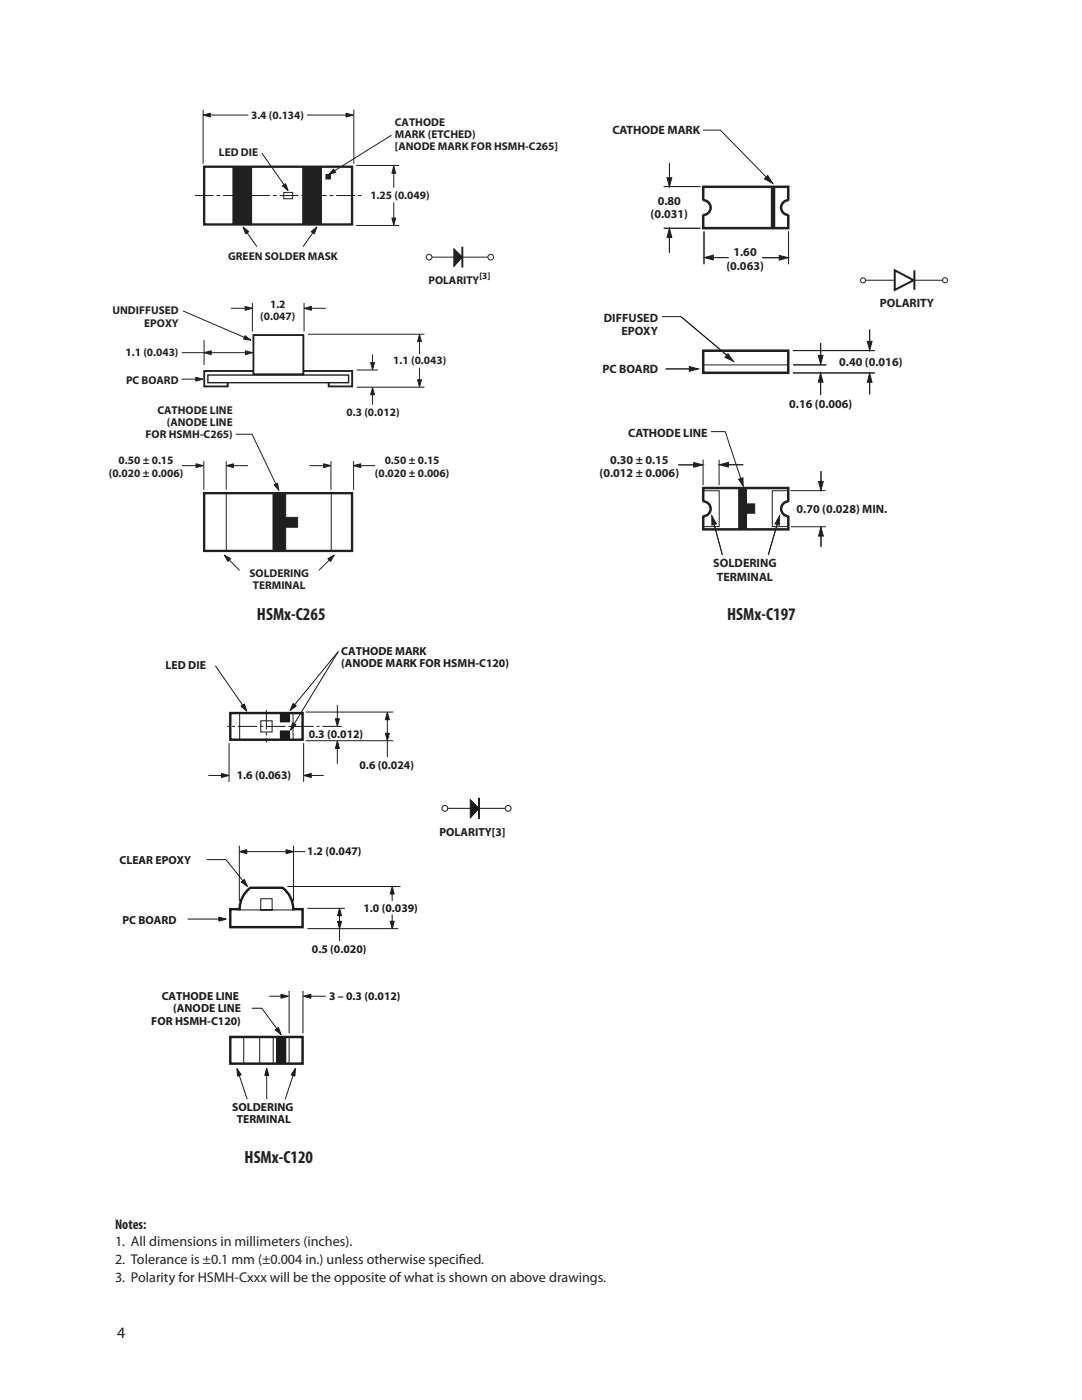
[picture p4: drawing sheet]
<svg xmlns="http://www.w3.org/2000/svg" width="216mm" height="279mm" viewBox="0 0 216 279" stroke-linecap="round" stroke-linejoin="round" font-family="sans-serif">
<path d="M41.8 23h7.8" fill="none" stroke="#231f20" stroke-width=".2"/>
<path d="M69 22.6l1.5 .4-1.5 .4z" fill="#231f20"/>
<path d="M69 22.6l1.5 .4-1.4 .4z" fill="none" stroke="#231f20" stroke-width=".2"/>
<path d="M40.5 23l1.5-.4v.8z" fill="#231f20"/>
<path d="M40.5 23l1.5-.4v.8zM61.3 23h8M83.7 73.4v2.6" fill="none" stroke="#231f20" stroke-width=".2"/>
<path d="M83.7 66.7l.4 1.5h-.8z" fill="#231f20"/>
<path d="M83.7 66.7l.4 1.5h-.8z" fill="none" stroke="#231f20" stroke-width=".2"/>
<path d="M83.3 75.8h.8l-.4 1.4z" fill="#231f20"/>
<path d="M86.2 51.3h11.1M83.3 75.8h.8l-.4 1.4z" fill="none" stroke="#231f20" stroke-width=".2"/>
<path d="M90.6 49.6l1.7 1.7-1.7 1.9z" fill="#231f20"/>
<path d="M90.6 49.6l1.7 1.7-1.7 1.9z" fill="none" stroke="#231f20" stroke-width=".2"/>
<path d="M92.3 49.4v3.8" fill="none" stroke="#231f20" stroke-width=".38"/>
<circle cx="85.6" cy="51.3" r=".56" fill="#fff"/>
<circle cx="85.6" cy="51.3" r=".56" fill="none" stroke="#231f20" stroke-width=".2"/>
<circle cx="97.9" cy="51.3" r=".56" fill="#fff"/>
<g fill="none" stroke="#231f20" stroke-width=".2">
<path d="M78.1 27l-11.8 7.3"/>
<circle cx="97.9" cy="51.3" r=".56"/>
</g>
<path d="M66.6 33.7l.4 .7-1.4 .4z" fill="#231f20"/>
<path d="M66.6 33.7l.4 .7-1.4 .4zM41.9 70.4h7.2" fill="none" stroke="#231f20" stroke-width=".2"/>
<path d="M49 70l1.4 .4-1.4 .4z" fill="#231f20"/>
<path d="M49 70l1.4 .4-1.4 .4z" fill="none" stroke="#231f20" stroke-width=".2"/>
<path d="M40.7 70.4l1.4-.4v.8z" fill="#231f20"/>
<path d="M40.7 70.4l1.4-.4v.8zM74.3 78.5v2.3" fill="none" stroke="#231f20" stroke-width=".2"/>
<path d="M74.3 77.4l.4 1.4h-.7z" fill="#231f20"/>
<path d="M74.3 70.7v2.2M74.3 77.4l.4 1.4h-.7z" fill="none" stroke="#231f20" stroke-width=".2"/>
<path d="M74 72.4h.7l-.4 1.4z" fill="#231f20"/>
<path d="M74 72.4h.7l-.4 1.4zM36.3 92.9h3" fill="none" stroke="#231f20" stroke-width=".2"/>
<path d="M39.1 92.6l1.5 .3-1.5 .4z" fill="#231f20"/>
<path d="M39.1 92.6l1.5 .3-1.5 .4zM46.4 92.9h3.1" fill="none" stroke="#231f20" stroke-width=".2"/>
<path d="M45.2 92.9l1.4-.3v.7z" fill="#231f20"/>
<g fill="none" stroke="#231f20" stroke-width=".2">
<path d="M40.5 21.9v10.8M70.6 21.9v10.8M71.1 33h8.5M71.1 45h8.5M40.7 67.9v5M61.4 66.7h23.3M71.2 73.8h4.2M71.2 77.3h13.5M83.7 67.7v2.9M40.7 92v5.7M45.1 92v5.7M45.2 92.9l1.4-.3v.7z"/>
<path d="M61.7 92.9h3.1M66 92v5.7M70.6 92v5.7"/>
</g>
<path d="M64.6 92.6l1.4 .3-1.4 .4z" fill="#231f20"/>
<path d="M64.6 92.6l1.4 .3-1.4 .4zM71.8 92.9h3.1" fill="none" stroke="#231f20" stroke-width=".2"/>
<path d="M70.5 92.9l1.5-.3v.7z" fill="#231f20"/>
<path d="M46.1 61.5h3M70.5 92.9l1.5-.3v.7z" fill="none" stroke="#231f20" stroke-width=".2"/>
<path d="M48.9 61.2l1.4 .3-1.4 .4z" fill="#231f20"/>
<path d="M48.9 61.2l1.4 .3-1.4 .4zM61.9 61.5h3.1" fill="none" stroke="#231f20" stroke-width=".2"/>
<path d="M60.7 61.5l1.4-.3v.7z" fill="#231f20"/>
<path d="M78.6 40.4v3.3M60.7 61.5l1.4-.3v.7z" fill="none" stroke="#231f20" stroke-width=".2"/>
<path d="M78.6 33.2l.4 1.4h-.8z" fill="#231f20"/>
<path d="M78.6 33.2l.4 1.4h-.8z" fill="none" stroke="#231f20" stroke-width=".2"/>
<path d="M78.2 43.5h.8l-.4 1.4z" fill="#231f20"/>
<path d="M78.6 34.2v3.3M78.2 43.5h.8l-.4 1.4z" fill="none" stroke="#231f20" stroke-width=".2"/>
<path d="M56.4 37.1l.6-.4 .5 1.3z" fill="#231f20"/>
<path d="M52.2 30.5l4.6 6.6M56.4 37.1l.6-.4 .5 1.3z" fill="none" stroke="#231f20" stroke-width=".2"/>
<path d="M48.9 67l1.2 .9-1.5-.2z" fill="#231f20"/>
<path d="M36.2 75.7h3.1M36.5 62l12.5 5.4M48.9 67l1.2 .9-1.5-.2z" fill="none" stroke="#231f20" stroke-width=".2"/>
<path d="M39.1 75.3l1.4 .4-1.4 .4z" fill="#231f20"/>
<path d="M36.2 70.4h5.3M39.1 75.3l1.4 .4-1.4 .4zM65.8 111.6l-2.2 2.2" fill="none" stroke="#231f20" stroke-width=".2"/>
<path d="M65.4 111.5l1.3-.7-.7 1.2z" fill="#231f20"/>
<path d="M45.6 111.6l2.2 2.2M65.4 111.5l1.3-.7-.7 1.2z" fill="none" stroke="#231f20" stroke-width=".2"/>
<path d="M44.7 110.8l1.3 .7-.5 .5z" fill="#231f20"/>
<path d="M44.7 110.8l1.3 .7-.5 .5z" fill="none" stroke="#231f20" stroke-width=".2"/>
<path d="M46.5 33.3h3.7v11.5h-3.7z" fill="#231f20"/>
<path d="M46.5 33.3h3.7v11.5h-3.7z" fill="none" stroke="#231f20" stroke-width=".2"/>
<path d="M60.4 33.3h3.7v11.5h-3.7z" fill="#231f20"/>
<path d="M56.6 38.4h1.8v1.3h-1.8zM60.4 33.3h3.7v11.5h-3.7z" fill="none" stroke="#231f20" stroke-width=".2"/>
<path d="M40.7 98.4h29.5v11.6h-29.5z" fill="none" stroke="#231f20" stroke-width=".47"/>
<path d="M54.5 98.5h2.5v4.8h2.4v1.9h-2.4v4.8h-2.5z" fill="#231f20"/>
<path d="M50.4 60.5v5.7M60.7 60.5v5.7M45.1 98.5v11.5M54.5 98.5h2.5v4.8h2.4v1.9h-2.4v4.8h-2.5zM66.1 98.5v11.5" fill="none" stroke="#231f20" stroke-width=".2"/>
<path d="M50.6 74h-9.8v3.1h4.6v-.7M50.6 66.9h9.9v7.8h-9.9zM60.6 74h9.7v3.1h-4.7v-.7" fill="none" stroke="#231f20" stroke-width=".38"/>
<path d="M40.7 33.3h29.5v11.5h-29.5z" fill="none" stroke="#231f20" stroke-width=".47"/>
<path d="M38.8 39h33.8" fill="none" stroke="#231f20" stroke-width=".2" stroke-dasharray="3.8 .6 .8 .6" stroke-linecap="butt"/>
<path d="M41.5 74.8h28.1v1.6h-28.1z" fill="none" stroke="#231f20" stroke-width=".28"/>
<path d="M65 34.9h.9v.8h-.9z" fill="#231f20"/>
<path d="M65 34.9h.9v.8h-.9z" fill="none" stroke="#231f20" stroke-width=".2"/>
<path d="M54.7 96.8l.7-.4 .3 1.5z" fill="#231f20"/>
<path d="M47 86.7h3.3l4.8 10.1M54.7 96.8l.7-.4 .3 1.5z" fill="none" stroke="#231f20" stroke-width=".2"/>
<path d="M62.1 46.2l1.1-.9-.5 1.4z" fill="#231f20"/>
<path d="M62.1 46.2l1.1-.9-.5 1.4zM62.6 46.3l-2.1 2.9" fill="none" stroke="#231f20" stroke-width=".2"/>
<path d="M48.5 45.3l1.1 .9-.6 .5z" fill="#231f20"/>
<path d="M48.5 45.3l1.1 .9-.6 .5zM49.2 46.3l2.1 2.9" fill="none" stroke="#231f20" stroke-width=".2"/>
<path d="M147.4 97.4h1.6v3.2h1.6v1.8h-1.6v3.2h-1.6z" fill="#231f20"/>
<path d="M140.4 72.8h16.8M140.4 97.9h3.1v7.2h-3.2M147.4 97.4h1.6v3.2h1.6v1.8h-1.6v3.2h-1.6zM157.2 97.9h-3.1v7.2h3.2" fill="none" stroke="#231f20" stroke-width=".2"/>
<path d="M140.3 40a1.48 1.48 0 0 1 1.5 1.4 1.48 1.48 0 0 1-1.5 1.5M157.3 40a1.48 1.48 0 0 0-1.4 1.4 1.48 1.48 0 0 0 1.4 1.5M140.3 42.8v2.7h17v-2.7M157.3 40v-2.7h-17v2.7M140.3 70h17v4.4h-17zM140.3 100.1v-2.7h17v2.7M140.3 102.9v2.7h17v-2.6M140.3 100.1a1.48 1.48 0 0 1 1.5 1.4 1.48 1.48 0 0 1-1.5 1.5M157.3 100.1a1.48 1.48 0 0 0-1.4 1.4 1.48 1.48 0 0 0 1.4 1.5" fill="none" stroke="#231f20" stroke-width=".5"/>
<path d="M153.9 37.3h.7v8.2h-.7z" fill="#231f20"/>
<path d="M153.9 37.3h.7v8.2h-.7z" fill="none" stroke="#231f20" stroke-width=".2"/>
<path d="M163.8 105.2l.5 1.8h-1z" fill="#231f20"/>
<path d="M163.8 105.2l.5 1.8h-1z" fill="none" stroke="#231f20" stroke-width=".2"/>
<path d="M133.6 45.6l.4 1.8h-.9z" fill="#231f20"/>
<path d="M133.6 46.6v3.8M133.6 45.6l.4 1.8h-.9z" fill="none" stroke="#231f20" stroke-width=".2"/>
<path d="M163.7 74.5l.5 1.8h-.9z" fill="#231f20"/>
<path d="M163.7 75.5v3.4M163.7 74.5l.5 1.8h-.9zM163.8 94v2.9M163.8 105.9v3.2" fill="none" stroke="#231f20" stroke-width=".2"/>
<path d="M163.3 96.1h1l-.5 1.8z" fill="#231f20"/>
<path d="M163.3 96.1h1l-.5 1.8z" fill="none" stroke="#231f20" stroke-width=".2"/>
<path d="M133.1 35.5h.9l-.4 1.8z" fill="#231f20"/>
<path d="M133.1 35.5h.9l-.4 1.8zM133.6 32.6v3.7" fill="none" stroke="#231f20" stroke-width=".2"/>
<path d="M163.3 70.9h.9l-.4 1.8z" fill="#231f20"/>
<path d="M163.3 70.9h.9l-.4 1.8zM163.8 68.4v3.4" fill="none" stroke="#231f20" stroke-width=".2"/>
<path d="M173.5 74.5l.5 1.8h-.9z" fill="#231f20"/>
<path d="M173.5 74.5l.5 1.8h-.9zM173.5 65.8v3.1" fill="none" stroke="#231f20" stroke-width=".2"/>
<path d="M173.1 68.1h.9l-.5 1.8z" fill="#231f20"/>
<path d="M173.1 68.1h.9l-.5 1.8z" fill="none" stroke="#231f20" stroke-width=".2"/>
<path d="M137.5 73.2l1.9 .4-1.9 .5z" fill="#231f20"/>
<path d="M132.8 73.6h5.6M137.5 73.2l1.9 .4-1.9 .5z" fill="none" stroke="#231f20" stroke-width=".2"/>
<path d="M143.6 92.7l1.8-.4v.9z" fill="#231f20"/>
<path d="M143.6 92.7l1.8-.4v.9zM144.7 92.7h3.6" fill="none" stroke="#231f20" stroke-width=".2"/>
<path d="M138.4 92.3l1.8 .5-1.8 .4z" fill="#231f20"/>
<path d="M135.3 92.8h4.2M138.4 92.3l1.8 .5-1.8 .4z" fill="none" stroke="#231f20" stroke-width=".2"/>
<path d="M140.5 51.4l1.8-.5v1z" fill="#231f20"/>
<path d="M140.5 51.4l1.8-.5v1zM141.3 51.4h4.1" fill="none" stroke="#231f20" stroke-width=".2"/>
<path d="M155.5 51l1.8 .4-1.8 .5z" fill="#231f20"/>
<path d="M152.1 51.4h4.2M155.5 51l1.8 .4-1.8 .5z" fill="none" stroke="#231f20" stroke-width=".2"/>
<path d="M153.2 35l1 1.6-1.7-.9z" fill="#231f20"/>
<path d="M140.3 26h3.4l9.8 10M153.2 35l1 1.6-1.7-.9z" fill="none" stroke="#231f20" stroke-width=".2"/>
<path d="M142 102.9l1 1.6-1 .3z" fill="#231f20"/>
<path d="M142 102.9l1 1.6-1 .3z" fill="none" stroke="#231f20" stroke-width=".2"/>
<path d="M142.2 103.7l1.9 7z" fill="#231f20"/>
<path d="M142.2 103.7l1.9 7" fill="none" stroke="#231f20" stroke-width=".2"/>
<path d="M155.6 102.9l-.1 1.9-.9-.3z" fill="#231f20"/>
<path d="M155.6 102.9l-.1 1.9-.9-.3z" fill="none" stroke="#231f20" stroke-width=".2"/>
<path d="M155.3 103.7l-2 7z" fill="#231f20"/>
<path d="M132.4 37.2h7.3M132.4 45.6h7.3M140.5 46.2v6.5M157.3 46.2v6.5M158.2 70h16.3M158.2 74.4h16.3M158.3 72.8h6.6M155.3 103.7l-2 7" fill="none" stroke="#231f20" stroke-width=".2"/>
<path d="M145.3 70.6l1.1 1.5-1.7-.8z" fill="#231f20"/>
<path d="M145.3 70.6l1.1 1.5-1.7-.8z" fill="none" stroke="#231f20" stroke-width=".2"/>
<path d="M135.9 63.2l9.2 7.8z" fill="#231f20"/>
<g fill="none" stroke="#231f20" stroke-width=".2">
<path d="M172.7 55.9h5.7M182.5 55.9h5.6M132.1 63.2h3.8l9.2 7.8M140.3 91.7v5.1M143.5 91.7v5.1M157.7 97.9h7M157.8 105.1h7"/>
<circle cx="172.2" cy="56" r=".5"/>
<circle cx="188.6" cy="55.9" r=".5"/>
</g>
<path d="M178.5 53.9l3.8 2-3.8 2zM182.5 53.9v3.9" fill="none" stroke="#231f20" stroke-width=".4"/>
<path d="M147.4 95.6l.8-.2 .1 1.6z" fill="#231f20"/>
<path d="M173.5 76v2.7M141.9 86.1h2.8l3.2 9.6M147.4 95.6l.8-.2 .1 1.6z" fill="none" stroke="#231f20" stroke-width=".2"/>
<path d="M61.9 154.8h2.7" fill="none" stroke="#1c181c" stroke-width=".2"/>
<path d="M44.2 154.4l1.5 .4-1.5 .4z" fill="#1c181c"/>
<path d="M44.2 154.4l1.5 .4-1.5 .4z" fill="none" stroke="#1c181c" stroke-width=".2"/>
<path d="M60.6 154.8l1.5-.4v.8z" fill="#1c181c"/>
<path d="M41.6 154.8h2.8M60.6 154.8l1.5-.4v.8zM78.3 182.5v1.7" fill="none" stroke="#1c181c" stroke-width=".2"/>
<path d="M78.3 177l.4 1.4h-.8z" fill="#1c181c"/>
<path d="M78.3 177l.4 1.4h-.8z" fill="none" stroke="#1c181c" stroke-width=".2"/>
<path d="M77.9 183.9h.8l-.4 1.4z" fill="#1c181c"/>
<path d="M89.4 161.3h11.4M77.9 183.9h.8l-.4 1.4z" fill="none" stroke="#1c181c" stroke-width=".2"/>
<path d="M93.8 159.6l1.8 1.7-1.8 2z" fill="#1c181c"/>
<path d="M93.8 159.6l1.8 1.7-1.8 2z" fill="none" stroke="#1c181c" stroke-width=".2"/>
<path d="M95.6 159.4v3.9" fill="none" stroke="#1c181c" stroke-width=".39"/>
<circle cx="88.8" cy="161.3" r=".58" fill="#fff"/>
<circle cx="88.8" cy="161.3" r=".58" fill="none" stroke="#1c181c" stroke-width=".2"/>
<circle cx="101.4" cy="161.3" r=".58" fill="#fff"/>
<g fill="none" stroke="#1c181c" stroke-width=".2">
<path d="M67.5 130l-9 11.1"/>
<circle cx="101.4" cy="161.3" r=".58"/>
</g>
<path d="M58.5 140.4l.6 .5-1.2 .9z" fill="#1c181c"/>
<path d="M58.5 140.4l.6 .5-1.2 .9zM67.7 182.7v1.8" fill="none" stroke="#1c181c" stroke-width=".2"/>
<path d="M67.7 181.3l.5 1.5h-.8z" fill="#1c181c"/>
<path d="M67.7 184.5v3.3M67.7 181.3l.5 1.5h-.8z" fill="none" stroke="#1c181c" stroke-width=".2"/>
<path d="M67.4 183.9h.8l-.5 1.4z" fill="#1c181c"/>
<path d="M45.7 148.3v7.7M60.6 148.3v7.7M61 142.1h17.5M61 147.8h17.5M57.3 176.9h22.6M78.3 177.9v1.9M53.7 198.8h2.6M57.7 197.7v8.5M60.5 197.7v8.5M61.3 181.3h7.5M61.3 185.3h18.2M67.4 183.9h.8l-.5 1.4z" fill="none" stroke="#1c181c" stroke-width=".2"/>
<path d="M56.1 198.4l1.4 .4-1.4 .4z" fill="#1c181c"/>
<path d="M56.1 198.4l1.4 .4-1.4 .4zM61.8 198.8h3.2" fill="none" stroke="#1c181c" stroke-width=".2"/>
<path d="M60.6 198.8l1.4-.4v.8z" fill="#1c181c"/>
<path d="M57.7 170h3.2M60.6 198.8l1.4-.4v.8z" fill="none" stroke="#1c181c" stroke-width=".2"/>
<path d="M57.1 169.6l1.5 .4-1.5 .4z" fill="#1c181c"/>
<path d="M49 170h8.4M57.1 169.6l1.5 .4-1.5 .4z" fill="none" stroke="#1c181c" stroke-width=".2"/>
<path d="M47.8 170l1.4-.4v.8z" fill="#1c181c"/>
<path d="M67.3 140.7v3M47.8 170l1.4-.4v.8z" fill="none" stroke="#1c181c" stroke-width=".2"/>
<path d="M67.3 147.9l.4 1.5h-.8z" fill="#1c181c"/>
<path d="M67.3 147.9l.4 1.5h-.8z" fill="none" stroke="#1c181c" stroke-width=".2"/>
<path d="M66.9 143.4h.8l-.4 1.5z" fill="#1c181c"/>
<path d="M66.9 143.4h.8l-.4 1.5zM67.3 148.9v3.5" fill="none" stroke="#1c181c" stroke-width=".2"/>
<path d="M48.1 140.9l.6-.4 .6 1.4z" fill="#1c181c"/>
<path d="M43 132.9l5.6 8M48.1 140.9l.6-.4 .6 1.4z" fill="none" stroke="#1c181c" stroke-width=".2"/>
<path d="M48.1 176l.6-.5 .7 1.4z" fill="#1c181c"/>
<path d="M41.2 171.6h3.9l3.5 4.4M48.1 176l.6-.5 .7 1.4zM37.4 183.4h6.5" fill="none" stroke="#1c181c" stroke-width=".2"/>
<path d="M43.7 183l1.4 .4-1.4 .4z" fill="#1c181c"/>
<path d="M43.7 183l1.4 .4-1.4 .4zM47.7 214.4l1.6 5" fill="none" stroke="#1c181c" stroke-width=".2"/>
<path d="M47.3 213.2l.8 1.3-.7 .3z" fill="#1c181c"/>
<path d="M77.3 147.5v3.6M47.3 213.2l.8 1.3-.7 .3z" fill="none" stroke="#1c181c" stroke-width=".2"/>
<path d="M77.3 142.2l.4 1.4h-.8z" fill="#1c181c"/>
<path d="M77.3 142.2l.4 1.4h-.8z" fill="none" stroke="#1c181c" stroke-width=".2"/>
<path d="M76.9 146.4h.8l-.4 1.4z" fill="#1c181c"/>
<path d="M76.9 146.4h.8l-.4 1.4zM77.3 143.2v3.7M47.8 168.8v11.1M58.6 168.8v11.1M50.2 201.2h2l3.2 4.2" fill="none" stroke="#1c181c" stroke-width=".2"/>
<path d="M54.9 205.5l.6-.4 .6 1.4z" fill="#1c181c"/>
<path d="M47.8 142.3v5.3M52 143.9h2.3v2.2h-2.3zM54.9 205.5l.6-.4 .6 1.4z" fill="none" stroke="#1c181c" stroke-width=".2"/>
<path d="M46 142.3h14.4v5.3h-14.4z" fill="none" stroke="#1c181c" stroke-width=".48"/>
<path d="M55.9 145.9h1.9v1.7h-1.9z" fill="#1c181c"/>
<path d="M55.9 145.9h1.9v1.7h-1.9z" fill="none" stroke="#1c181c" stroke-width=".2"/>
<path d="M55.9 142.3h1.9v1.8h-1.9z" fill="#1c181c"/>
<path d="M55.9 142.3h1.9v1.8h-1.9zM52 179.4h2.3v2.2h-2.3zM47.4 181.6h11.5M48.6 207v5.3M57.7 207v5.3" fill="none" stroke="#1c181c" stroke-width=".2"/>
<path d="M53.2 141.7v6.5M68.2 145h-22.8" fill="none" stroke="#1c181c" stroke-width=".2" stroke-dasharray="3.9 .6 .6 .6" stroke-linecap="butt"/>
<path d="M49.4 177.6l.5-.4h6.5a5.3 5.3 0 0 1 2.1 4.2h1.9v3.6h-14.4v-3.6h1.8a5.3 5.3 0 0 1 1.6-3.8zM46 207h14.4v5.3h-14.4z" fill="none" stroke="#1c181c" stroke-width=".48"/>
<path d="M55.2 207h1.8v5.3h-1.8z" fill="#1c181c"/>
<path d="M67.5 130l-9.1 14.9M51.8 207v5.3M54.5 207v5.3M55.2 207h1.8v5.3h-1.8z" fill="none" stroke="#1c181c" stroke-width=".2"/>
<path d="M58.4 144.3l.7 .4-1.1 1z" fill="#1c181c"/>
<path d="M58.4 144.3l.7 .4-1.1 1zM53.2 214.4v4.9" fill="none" stroke="#1c181c" stroke-width=".2"/>
<path d="M53.2 213.1l.4 1.5h-.8z" fill="#1c181c"/>
<path d="M53.2 213.1l.4 1.5h-.8zM58.5 214.4l-1.6 5" fill="none" stroke="#1c181c" stroke-width=".2"/>
<path d="M58.9 213.2l-.1 1.6-.7-.3z" fill="#1c181c"/>
<path d="M58.5 142.3v5.3M58.9 213.2l-.1 1.6-.7-.3z" fill="none" stroke="#1c181c" stroke-width=".2"/>
<g font-size="3.5" fill="#231f20">
<text x="51.3" y="123.6">HSMx-C265</text>
<text x="145.1" y="123.6">HSMx-C197</text>
<text x="48.8" y="232.1">HSMx-C120</text>
</g>
<text font-size="3.2" fill="#231f20" x="23.4" y="267">4</text>
<g font-size="2.8" fill="#231f20">
<text x="22.9" y="245.2">Notes:</text>
<text x="22.9" y="248.7">1. All dimensions in millimeters (inches).</text>
<text x="22.9" y="252.2">2. Tolerance is ±0.1 mm (±0.004 in.) unless otherwise specifed.</text>
<text x="22.9" y="255.8">3. Polarity for HSMH-Cxxx will be the opposite of what is shown on above drawings.</text>
<text x="91.6" y="252.2">i</text>
</g>
<g font-size="2.4" fill="#231f20">
<text x="122.2" y="26.8">CATHODE MARK</text>
<text x="131.2" y="40.9">0.80</text>
<text x="129.8" y="43.5">(0.031)</text>
<text x="144.9" y="53.8">(0.063)</text>
<text x="146.4" y="51.2">1.60</text>
<text x="120.5" y="64.2">DIFFUSED</text>
<text x="175.5" y="61.3">POLARITY</text>
<text x="124" y="66.8">EPOXY</text>
<text x="120.2" y="74.4">PC BOARD</text>
<text x="167.5" y="73">0.40 (0.016)</text>
<text x="157.5" y="81.3">0.16 (0.006)</text>
<text x="125.3" y="87.2">CATHODE LINE</text>
<text x="119.6" y="95.2">(0.012 ± 0.006)</text>
<text x="121.7" y="92.6">0.30 ± 0.15</text>
<text x="159" y="102.4">0.70 (0.028) MIN.</text>
<text x="142.3" y="113.1">SOLDERING</text>
<text x="143" y="116">TERMINAL</text>
</g>
<g font-size="2.3" fill="#231f20">
<text x="50.1" y="23.8">3.4 (0.134)</text>
<text x="78.8" y="25.1">CATHODE</text>
<text x="78.8" y="27.6">MARK (ETCHED)</text>
<text x="43.7" y="31.1">LED DIE</text>
<text x="78.8" y="30">[ANODE MARK FOR HSMH-C265]</text>
<text x="73.9" y="39.7">1.25 (0.049)</text>
<text x="45.5" y="51.9">GREEN SOLDER MASK</text>
<text x="85.5" y="56.8">POLARITY</text>
<text x="22.4" y="62.7">UNDIFFUSED</text>
<text x="28.8" y="65.2">EPOXY</text>
<text x="51.9" y="63.9">(0.047)</text>
<text x="53.9" y="61.5">1.2</text>
<text x="25.1" y="71.1">1.1 (0.043)</text>
<text x="25.1" y="76.6">PC BOARD</text>
<text x="78.5" y="72.7">1.1 (0.043)</text>
<text x="31.4" y="82.6">CATHODE LINE</text>
<text x="69.2" y="83">0.3 (0.012)</text>
<text x="29.1" y="87.5">FOR HSMH-C265)</text>
<text x="33.3" y="85">(ANODE LINE</text>
<text x="21.7" y="95.1">(0.020 ± 0.006)</text>
<text x="23.7" y="92.7">0.50 ± 0.15</text>
<text x="74.8" y="95.1">(0.020 ± 0.006)</text>
<text x="76.8" y="92.7">0.50 ± 0.15</text>
<text x="49.8" y="115.2">SOLDERING</text>
<text x="50.5" y="117.6">TERMINAL</text>
</g>
<g font-size="2.3" fill="#1c181c">
<text x="68.1" y="130.6">CATHODE MARK</text>
<text x="33" y="133.4">LED DIE</text>
<text x="68.1" y="133.2">(ANODE MARK FOR HSMH-C120)</text>
<text x="61.6" y="147.2">0.3 (0.012)</text>
<text x="47.2" y="155.4">1.6 (0.063)</text>
<text x="71.7" y="153.5">0.6 (0.024)</text>
<text x="87.7" y="166.9">POLARITY[3]</text>
<text x="23.9" y="172.5">CLEAR EPOXY</text>
<text x="61.3" y="170.7">1.2 (0.047)</text>
<text x="24.4" y="184.3">PC BOARD</text>
<text x="72.5" y="181.9">1.0 (0.039)</text>
<text x="62.2" y="190.1">0.5 (0.020)</text>
<text x="32.3" y="199.5">CATHODE LINE</text>
<text x="34.6" y="202">(ANODE LINE</text>
<text x="65.7" y="199.6">3 – 0.3 (0.012)</text>
<text x="30.2" y="204.5">FOR HSMH-C120)</text>
<text x="46.3" y="221.7">SOLDERING</text>
<text x="47.2" y="224.2">TERMINAL</text>
</g>
<text font-size="1.9" fill="#231f20" x="95.7" y="55.6">[3]</text>
</svg>
